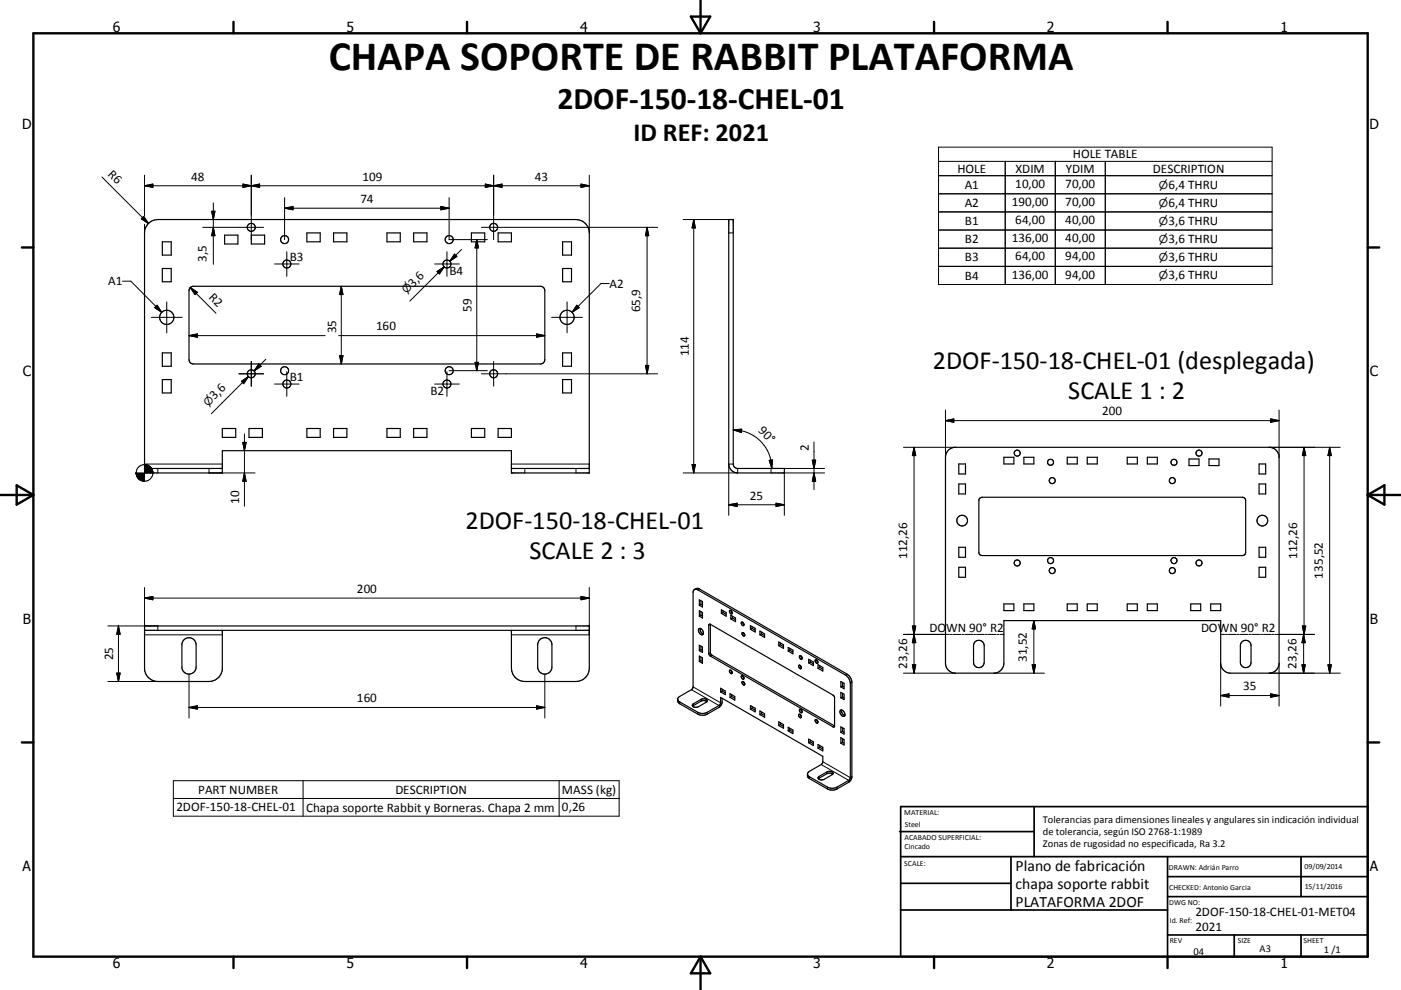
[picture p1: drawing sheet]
<svg xmlns="http://www.w3.org/2000/svg" width="420mm" height="297mm" viewBox="0 0 420 297" stroke-linecap="round" stroke-linejoin="round" font-family="sans-serif">
<g fill="none" stroke="#000" stroke-width=".36">
<path d="M44.3 67.2l1.2-.9 1.8-.4h125.4a4 4 0 0 1 4 4v72h-23.4v-6.7h-86.6v6.7h-23.4v-72l.3-1.4zM48.7 72.5h2.6v4h-2.6zM67.3 70.5h4v2.7h-4zM75.3 70.5h4v2.7h-4zM92 69.9h4v2.6h-4zM100 69.9h4v2.6h-4zM116 69.9h4v2.6h-4zM124 69.9h4v2.6h-4zM141.3 69.9h4v2.6h-4zM149.3 69.9h4v2.6h-4zM168.7 72.5h2.6v4h-2.6zM218.5 65.9h1.3v73.3a1.3 1.3 0 0 0 1.4 1.3h14v1.4h-14a2.67 2.67 0 0 1-2.7-2.7z"/>
<path d="M48.7 80.5h2.6v4h-2.6zM57 86.3l1-.4h104a1.3 1.3 0 0 1 1.3 1.3v20.7a1.3 1.3 0 0 1-1.3 1.3h-104a1.3 1.3 0 0 1-1.3-1.3v-20.7zM168.7 80.5h2.6v4h-2.6zM48.7 113.9h2.6v4h-2.6zM48.7 105.9h2.6v4h-2.6zM168.7 113.9h2.6v4h-2.6zM168.7 105.9h2.6v4h-2.6zM66.7 128.6h4v2.6h-4zM74.7 128.6h4v2.6h-4zM92 128.6h4v2.6h-4zM100 128.6h4v2.6h-4zM116 128.6h4v2.6h-4z"/>
<path d="M124 128.6h4v2.6h-4zM141.3 128.6h4v2.6h-4zM149.3 128.6h4v2.6h-4zM284.3 135.1l1-.7 1.2-.2h94a2.99 2.99 0 0 1 3 3v61.8a3 3 0 0 1-3 3h-11.5a2.99 2.99 0 0 1-3-3v-12.8h-65v12.8a3 3 0 0 1-3 3h-11.5a2.99 2.99 0 0 1-3-3v-61.8l.2-1.2zM287.5 139.2h2v3h-2zM301 137.2h3v2h-3zM307 137.2h3v2h-3zM320 137.2h3v2h-3zM326 137.2h3v2h-3zM338 137.2h3v2h-3zM344 137.2h3v2h-3zM356.5 137.7h3v2h-3z"/>
<path d="M362.5 137.7h3v2h-3zM377.5 139.2h2v3h-2zM43.3 140.5h23.4M153.3 140.5h23.4M287.5 145.2h2v3h-2zM293.7 149.6l.8-.4h78.2l.6 .4 .2 .6-.1 15.7-.3 .6-.6 .2h-78.3l-.4-.2-.3-.6v-15.9zM377.5 145.2h2v3h-2zM208.2 176.9l.6-.4 .9 .2 44.3 25.6a3.4 3.4 0 0 1 1.4 2.1v28.9l-.7 1.3-3.8 2.1a3.2 3.2 0 0 1-2.8 0l-5.4-3.1a1.28 1.28 0 0 1 0-2.2l3.8-2.3 .2-.6v-1.6l-30.7-17.7v1.7l-.3 .7-3.7 2.1a2.95 2.95 0 0 1-2.8 0l-5.4-3.1-.6-.7M209.7 180l.9 .5v1.6l-.9-.5zM287.5 170.2h2v3h-2zM287.5 164.2h2v3h-2zM377.5 170.2h2v3h-2z"/>
<path d="M377.5 164.2h2v3h-2zM43.3 189.1h133.4M55.2 191.9a2.14 2.14 0 0 1 2.3-.4 2.14 2.14 0 0 1 1.3 2v6.6a2.14 2.14 0 0 1-2.1 2.1 2.14 2.14 0 0 1-2.2-2.1l.1-7zM66.7 189.1v11.3a4 4 0 0 1-4 4.1h-15.4a4 4 0 0 1-4-4.1v-12.6h133.4v12.6a4 4 0 0 1-4 4.1h-15.4a4 4 0 0 1-4-4.1v-11.3M161.9 191.9a2.14 2.14 0 0 1 2.3-.4 2.14 2.14 0 0 1 1.3 2v6.6a2.14 2.14 0 0 1-2.2 2.1 2.14 2.14 0 0 1-2.1-2.1v-7zM209.5 188.7a1.12 1.12 0 0 1 1.2 .5 1.12 1.12 0 0 1-.1 1.3 1.33 1.33 0 0 1-1.1-1.8zM209.7 183.2l.9 .6v1.6l-.9-.5zM209.7 193.6l.9 .5v1.6l-.9-.5zM209.7 196.8l.9 .6v1.6l-.9-.5zM209.9 188.5a1.5 1.5 0 0 0 1 1.7M210.2 194.9l.4 .3M210.2 194.9l-.5 .3"/>
<path d="M210.2 180.2v1.1M210.2 183.5v1.1M210.2 193.8v1.1M210.2 197.1v1.1M210.2 184.6l-.5 .3M210.2 184.6l.4 .3M210.2 181.3l-.5 .3M210.2 181.3l.4 .3M210.2 198.2l.4 .3M210.2 198.2l-.5 .3M212.6 187.4l.4-.1 36.9 21.3 .3 .6v8.8l-.4 .1-37-21.3-.3-.8zM213 187.3v8.4l.3 .8 36.9 21.3"/>
<path d="M216.3 183l1.4 .8v1.1l-1.4-.9zM216.8 183.2v.6M216.8 183.8l-.5 .2M216.8 183.8l.9 .5M218.8 183.1a.58 .58 0 0 1 .6 .4 .58 .58 0 0 1-.2 .7l-.4-.5zM219.1 184.6l1.4 .8v1.1l-1.4-.8zM219.1 183.2l.4 .6M219.6 184.9v.5M219.6 185.4l-.5 .3M219.6 185.4l.9 .5M222.5 189.8a.57 .57 0 0 1 .7 .3 .57 .57 0 0 1-.2 .7 .78 .78 0 0 1-.5-1zM222.7 186.7a.49 .49 0 0 0-.5 .5 .49 .49 0 0 0 .5 .5h.3l.1-.3"/>
<path d="M222.7 186.7l.4 .7M222.9 189.8l.4 .7M225 187.7l1.4 .8v1.1l-1.4-.8zM225.5 188v.5M225.5 188.5l.9 .6M225.5 188.5l-.5 .3M227.8 189.3l1.4 .9v1l-1.4-.8zM228.3 190.2l.9 .5M228.3 190.2l-.5 .2M228.3 189.6v.6M233.5 192.6l1.4 .8v1.1l-1.4-.8zM234 192.9v.5"/>
<path d="M234 193.4l-.5 .3M234 193.4l.9 .6M236.3 194.2l1.4 .9v1l-1.4-.8zM236.8 194.5v.6M236.8 195.1l-.5 .2M236.8 195.1l.9 .5M239.5 199.6a.57 .57 0 0 1 .7 .3 .57 .57 0 0 1-.2 .7 .78 .78 0 0 1-.5-1zM239.7 196.8a.57 .57 0 0 1 .7 .3 .57 .57 0 0 1-.2 .7l-.5-.5zM239.9 199.6l.4 .7M240.1 196.8l.4 .6M242.4 197.8l1.5 .8v1.1l-1.5-.8zM242.9 198.6l1 .5"/>
<path d="M242.9 198.6l-.5 .3M242.9 198.1v.5M244.4 198a.58 .58 0 0 1 .7 .3 .58 .58 0 0 1-.2 .7 .79 .79 0 0 1-.5-1zM244.9 198l.3 .7M245.3 199.4l1.4 .8v1.1l-1.4-.8zM245.7 199.7v.5M292.3 192.6a1.61 1.61 0 0 1 1.8-.4 1.61 1.61 0 0 1 1 1.5v5a1.6 1.6 0 0 1-1.6 1.6 1.6 1.6 0 0 1-1.6-1.6v-5zM301 181.2h3v2h-3zM307 181.2h3v2h-3zM320 181.2h3v2h-3zM326 181.2h3v2h-3zM338 181.2h3v2h-3z"/>
<path d="M344 181.2h3v2h-3zM357 181.2h3v2h-3zM363 181.2h3v2h-3zM372.3 192.6a1.6 1.6 0 0 1 1.8-.4 1.6 1.6 0 0 1 1 1.5v5a1.6 1.6 0 0 1-1.6 1.6 1.6 1.6 0 0 1-1.6-1.6v-5zM207.7 211.3l2.5-1.5a1.05 1.05 0 0 1 1.1-.2 1.05 1.05 0 0 1 .7 .8l-2.8 1.7a1.01 1.01 0 0 1-1.6-.7zM211.9 210.5a1.52 1.52 0 0 0-1.7-.2l-2.5 1.6M216 206.5l1.4 .8v1.1l-1.4-.8zM216.5 206.8v.5M216.5 209.5v1.3l-.6 1.1-3.9 2.4a3.2 3.2 0 0 1-2.8 0l-5.4-3.2a1.29 1.29 0 0 1 0-2.2l3.5-2 .5-.8v-28.3a.86 .86 0 0 1 .4-.9 .86 .86 0 0 1 1 .1l44.3 25.5a3.1 3.1 0 0 1 1.4 2.5v28.6l-.3 .4-3.9 2.3-1.4 .2-.9-.2-5.7-3.3-.6-.7M216.5 207.3l-.5 .3M216.5 207.3l.9 .6M218.8 201.1a.58 .58 0 0 1 .6 .3 .58 .58 0 0 1-.2 .7l-.4-.4z"/>
<path d="M218.9 208.1l1.4 .8v1.1l-1.4-.8zM219.1 201.1l.4 .7M219.4 208.4v.5M219.4 208.9l-.5 .3M219.4 208.9l.9 .6M222.3 202.8a.57 .57 0 0 1 .7 .3 .57 .57 0 0 1-.2 .7 .77 .77 0 0 1-.5-1zM222.5 204.5a.59 .59 0 0 1 .7 .3 .59 .59 0 0 1-.2 .7 .79 .79 0 0 1-.5-1zM222.7 202.8l.4 .6M222.9 204.6l.4 .6M225 211.7l1.4 .8v1.1l-1.4-.8zM225.5 211.9v.6M225.5 212.5l-.5 .3"/>
<path d="M225.5 212.5l.9 .5M227.8 213.3l1.4 .8v1.1l-1.4-.8zM228.3 213.6v.5M228.3 214.1l-.5 .3M228.3 214.1l.9 .6M233.5 216.6l1.4 .8v1.1l-1.4-.8zM234 216.8v.6M234 217.4l-.5 .3M234 217.4l.9 .5M236.3 218.2l1.4 .8v1.1l-1.4-.8zM236.8 219l.9 .6M236.8 219l-.5 .3"/>
<path d="M236.8 218.5v.5M239.5 214.3a.59 .59 0 0 1 .6 .3 .59 .59 0 0 1-.1 .7 .79 .79 0 0 1-.5-1zM239.7 212.8a.58 .58 0 0 1 .7 .3 .58 .58 0 0 1-.2 .8l-.5-.7zM239.9 214.3l.4 .7M240.1 212.8l.4 .7M244.4 215.9a.59 .59 0 0 1 .7 .3 .59 .59 0 0 1-.2 .7 .79 .79 0 0 1-.5-1zM244.9 216l.3 .6M245.7 200.2l1 .6M245.7 200.2l-.4 .3M251.9 213.1a1.13 1.13 0 0 1 1.2 .6 1.13 1.13 0 0 1-.1 1.2 1.37 1.37 0 0 1-1.1-1.8zM252.1 204.5l1 .5v1.6l-1-.5zM252.1 207.7l1 .6v1.6l-1-.5z"/>
<path d="M252.1 218.1l1 .5v1.6l-1-.5zM252.3 213a1.52 1.52 0 0 0 1 1.7M252.6 204.7v1.1M252.6 208v1.1M252.6 218.3v1.1M252.6 209.1l.5 .3M252.6 209.1l-.5 .3M252.6 205.8l.5 .3M252.6 205.8l-.5 .3M252.6 219.4l.5 .3M252.6 219.4l-.5 .3M242.4 221.8l1.5 .8v1.1l-1.5-.9z"/>
<path d="M242.9 222v.6M242.9 222.6l-.5 .2M242.9 222.6l1 .5M245.3 223.4l1.4 .8v1.1l-1.4-.8zM245.3 233.2l2.6-1.6a1.08 1.08 0 0 1 1.8 .6l-2.6 1.6a1.08 1.08 0 0 1-1.8-.6zM245.7 223.7v.5M245.7 224.2l-.4 .3M245.7 224.2l1 .5M249.7 232.3a1.63 1.63 0 0 0-1.8-.2l-2.5 1.5M252.1 221.3l1 .6v1.6l-1-.5zM252.6 222.7l.5 .3M252.6 222.7l-.5 .3"/>
<path d="M252.6 221.6v1.1"/>
<circle cx="75.3" cy="68.2" r="1.2"/>
<circle cx="85.3" cy="71.9" r="1.19"/>
<circle cx="86" cy="79.2" r="1.21"/>
<circle cx="134" cy="79.2" r="1.2"/>
<circle cx="134.7" cy="71.9" r="1.2"/>
<circle cx="148" cy="68.2" r="1.21"/>
<circle cx="50" cy="95.2" r="2.13"/>
<circle cx="170" cy="95.2" r="2.13"/>
<circle cx="75.3" cy="112.1" r="1.2"/>
<circle cx="85.3" cy="111.2" r="1.2"/>
<circle cx="86" cy="115.2" r="1.2"/>
<circle cx="134" cy="115.2" r="1.19"/>
<circle cx="134.7" cy="111.2" r="1.21"/>
<circle cx="148" cy="112.1" r="1.2"/>
<circle cx="305" cy="135.9" r=".9"/>
<circle cx="315" cy="138.7" r=".9"/>
<circle cx="352" cy="138.7" r=".9"/>
<circle cx="359.5" cy="135.9" r=".9"/>
<circle cx="288.5" cy="156.2" r="1.61"/>
<circle cx="315.5" cy="144.2" r=".9"/>
<circle cx="351.5" cy="144.2" r=".9"/>
<circle cx="378.5" cy="156.2" r="1.6"/>
<circle cx="305" cy="168.9" r=".89"/>
<circle cx="315" cy="168.2" r=".9"/>
<circle cx="315.5" cy="171.2" r=".9"/>
<circle cx="351.5" cy="171.2" r=".89"/>
<circle cx="352" cy="168.2" r=".9"/>
<circle cx="359.5" cy="168.9" r=".9"/>
</g>
<g fill="none" stroke="#000" stroke-width=".3">
<path d="M30.6 53.1l13.9 14M43.3 55.7h133.4M43.3 55.7l2.5-.5v1zM43.3 52.6v12.2M72.8 55.2l2.5 .5-2.5 .5zM75.3 55.7l2.5-.5v1zM75.3 52.6v19.3M85.3 59.3v12.6M134.7 59.3v12.6h11.4M145.5 55.2l2.5 .5-2.5 .5zM148 52.6v19.3M148 55.7l2.5-.5v1z"/>
<path d="M174.2 55.2l2.5 .5-2.5 .5zM176.7 52.6v17.3M281.4 48.4h100M281.4 52.7h100M281.4 58.1h100M281.4 44.1h100v41.2h-100zM301.4 48.4v36.9M316.4 48.4v36.9M331.4 48.4v36.9M43.1 64.9l1.4 2.2-2.1-1.5zM43.3 67.3v2.6M60.8 68.2h18.2"/>
<path d="M63.5 63.4h.9l-.4 2.5zM64 68.2l.4 2.5h-.9zM64 60.9v18.4M82.3 79.2h7.4M85.3 62.5h49.4M85.3 62.5l2.5-.5v.9zM86 75.5v7.4M130.3 79.2h7.4M132.2 62l2.5 .5-2.5 .4zM134 75.5v7.4M136.3 76.2l.7 .7-2.1 1.5zM138.4 74.8l-3.5 3.6"/>
<path d="M142.9 71.9v39.3M142.9 71.9l.5 2.5h-1zM144.3 68.2h52.9M194 68.2v43.9M194 68.2l.5 2.5h-1zM204.8 65.9h15M208 65.9v76M208 65.9l.5 2.5h-1zM218.5 69.9h1.3M281.4 63.6h100M281.4 69h100M281.4 74.5h100"/>
<path d="M281.4 79.9h100M36.7 84.4h2.5l9.3 9.3M45.4 95.2h9.2M46.4 92.3l.7-.7 1.4 2.1zM50 90.6v9.3M57 86.3l7.7 7.7M57 86.3l2.2 1.4-.7 .7zM58 87.2h.1M58 87.2l.8 .8M102.3 85.9v23.3M102.3 85.9l.5 2.5h-1zM131 81.5l2.2-1.4-1.5 2.1z"/>
<path d="M133.2 80.1l-1.8 1.7M133.2 80.1l-10.4 10.2M165.4 95.2h9.2M170 90.6v9.3M172.9 91.6l.8 .7-2.2 1.4zM182.7 85.1h-2.5l-8.7 8.6M56.7 100.7h40.8M56.7 100.7l2.5-.5v1zM71.6 112.1h7.4M72.4 114.4l2.1-1.4-1.4 2.1zM74.5 113l-1.8 1.8M74.5 113l-11.1 11.1"/>
<path d="M75.3 108.4v7.5M77.6 109.2l.7 .7-2.1 1.4zM79.7 107.8l-3.5 3.5M82.3 115.2h7.4M86 111.5v7.4M101.6 100.7h61.7M101.8 106.7h1l-.5 2.5zM130.3 115.2h7.4M134 111.5v7.4M134.7 111.2h11.4M142.4 108.7h1l-.5 2.5zM144.3 112.1h52.9"/>
<path d="M148 108.4v7.5M160.8 100.2l2.5 .5-2.5 .5zM193.5 109.6h1l-.5 2.5zM43.3 139.2h23.4M72.8 132.7h1l-.5 2.5zM73.3 130.2v21.7M153.3 139.2h23.4M207.5 139.4h1l-.5 2.5zM219.8 139.2h-1.3v15.4M219.8 129a11.7 11.7 0 0 1 8.2 3.4 11.6 11.6 0 0 1 3.4 8.1M219.8 129l2.6-.2-.2 .9zM230.6 138.1l1-.1-.2 2.5z"/>
<path d="M243.5 138.1h1l-.5 2.4zM244 132.6v14.3M270.9 134.2h15.6M274 134.2l.5 2.5h-1zM274 134.2v67.8M283.5 126.2h100M283.5 126.2l2.5-.5v1zM283.5 123v14.2M380.5 134.2h21.3M381 125.7l2.5 .5-2.5 .5zM383.5 123v14.2M391 134.2v56.1"/>
<path d="M391 134.2l.5 2.5h-1zM398.6 134.2l.6 2.5h-1.1zM398.6 134.2v67.8M47.3 140.5v1.4M62.7 140.5v1.4h13.8M73.3 141.9l.5 2.5h-1zM157.3 140.5v1.4M172.7 140.5v1.4M218.5 151.4h16.7M218.5 151.4l2.5-.4v1zM221.2 140.5v1.4h-16.4M232.7 151l2.5 .4-2.5 .6z"/>
<path d="M234.6 140.5h-3.4v1.4M235.2 140.5h12M244 141.9l.5 2.5h-1zM247.2 141.9h-12v12.7M43.3 176.3v14.2h23.4M43.3 179.4l2.5-.5v1zM43.3 179.4h133.4M174.2 178.9l2.5 .5-2.5 .5zM176.7 176.3v14.2h-23.4M209.7 176.7l-.5 .3M32.3 187.8h15v1.3M35.5 187.8l.5 2.5h-1z"/>
<path d="M35.5 187.8v16.7M172.7 187.8v1.3M213 195.7l-.5 .3M213 187.3l-.5 .3M213.5 196.6l-.5 .2M270.9 190.3h13.7M273.5 187.8h1l-1 5h1zM273.5 199.4h1l-.5 2.6zM284.9 190.3h.6M285.8 190.3h2.3M288.4 190.3h.6M289.3 190.3h2.3"/>
<path d="M291.9 190.3h.6M292.8 190.3h2.3M295.4 190.3h.6M296.3 190.3h2.3M298.9 190.3h.6M299.8 190.3h1.2M309.5 199.4h1l-.5 2.6zM310 186.2v15.8M310 186.2l.5 2.5h-1zM366 190.3h1.1M366 199v12.8M367.4 190.3h.6"/>
<path d="M368.3 190.3h2.3M370.9 190.3h.6M371.8 190.3h2.3M374.4 190.3h.6M375.3 190.3h2.3M377.9 190.3h.6M378.8 190.3h2.3M381.4 190.3h.6M382.3 190.3h11.8M383.5 199v12.8M390.3 199.4h1l-.5 2.6zM390.5 187.8h1l-.5 2.5z"/>
<path d="M390.8 190.3v11.7M390.8 190.3l.5 2.5h-1zM398.1 199.4h1.1l-.6 2.6zM32.3 204.5h15M35 201.9h1l-.5 2.6zM56.7 212.2l2.5-.5v1zM56.7 212.2h106.6M56.7 202.2v13.2M160.8 211.7l2.5 .5-2.5 .5zM163.3 202.2v13.2M203.8 210.6v.5M207.3 206.9l8.3 4.8"/>
<path d="M207.8 206.1l8.2 4.8M207.9 211.2v.5M209.2 213.7v.6M210.2 209.8v.5M212 213.7v.6M250.2 217.8l-.4 .3M254 202.3l-.5 .2M255.4 204.7l-.5 .3M270.9 202h15.6M298 202h15.1M366 208.7h17.5M366 208.7l2.5-.5v1z"/>
<path d="M380.5 202h21.3M381 208.2l2.5 .5-2.5 .5zM52 234.2h133.6v10.7h-133.6zM52 239.6h133.6M90.9 234.2v10.7M167.6 234.2v10.7M242.7 233v.6M245.6 232.9v.6M246.2 229.4l8.3 4.7v.6M246.7 228.5l8.2 4.8 .5-.3M247.9 231.6v.5M248.1 236.2v.5"/>
<path d="M250.9 236.2v.5"/>
<circle cx="43.3" cy="141.9" r="2.5"/>
</g>
<g fill="none" stroke="#000" stroke-width=".71">
<path d="M10 10h400v277h-400zM70 6.6v3.4M140 6.6v3.4M207.1 5h5.8l-2.9 5zM210 0v10M280 6.6v3.4M350 6.6v3.4M6.6 74.2h3.4M410 74.2h3.5M0 148.5h10M5 145.6l5 2.9-5 2.9zM410 148.5h10.1"/>
<path d="M410 148.5l5.1-2.9v5.8zM6.6 222.7h3.4M410 222.7h3.5M70 287v3.4M140 287v3.4M210 287v10M210 287l2.9 5h-5.8zM280 287v3.4M350 287v3.4"/>
</g>
<g fill="none" stroke="#000" stroke-width=".51">
<path d="M269.7 249.5h40.3M270 242h140v45h-140zM270 257h140M303.1 257v16M310 242v15M350 257v30M390.1 257v12M270 265h33.1M270 273h80M350 269h60M350 263h60M350 280.5h60"/>
<path d="M370 280.5v6.5M390.1 280.5v6.5"/>
</g>
<g fill="#000" stroke="#000" stroke-width=".3">
<path d="M43.3 55.7l2.5-.5v1zM72.8 55.2l2.5 .5-2.5 .5zM75.3 55.7l2.5-.5v1zM145.5 55.2l2.5 .5-2.5 .5zM148 55.7l2.5-.5v1zM174.2 55.2l2.5 .5-2.5 .5zM43.1 64.9l1.4 2.2-2.1-1.5zM63.5 63.4h.9l-.4 2.5zM64 68.2l.4 2.5h-.9zM85.3 62.5l2.5-.5v.9zM132.2 62l2.5 .5-2.5 .4zM136.3 76.2l.7 .7-2.1 1.5z"/>
<path d="M142.9 71.9l.5 2.5h-1zM194 68.2l.5 2.5h-1zM208 65.9l.5 2.5h-1zM46.4 92.3l.7-.7 1.4 2.1zM57 86.3l2.2 1.4-.7 .7zM102.3 85.9l.5 2.5h-1zM131 81.5l2.2-1.4-1.5 2.1zM172.9 91.6l.8 .7-2.2 1.4zM56.7 100.7l2.5-.5v1zM72.4 114.4l2.1-1.4-1.4 2.1zM77.6 109.2l.7 .7-2.1 1.4zM101.8 106.7h1l-.5 2.5z"/>
<path d="M142.4 108.7h1l-.5 2.5zM160.8 100.2l2.5 .5-2.5 .5zM193.5 109.6h1l-.5 2.5zM72.8 132.7h1l-.5 2.5zM207.5 139.4h1l-.5 2.5zM219.8 129l2.6-.2-.2 .9zM230.6 138.1l1-.1-.2 2.5zM243.5 138.1h1l-.5 2.4zM274 134.2l.5 2.5h-1zM283.5 126.2l2.5-.5v1zM381 125.7l2.5 .5-2.5 .5zM391 134.2l.5 2.5h-1z"/>
<path d="M398.6 134.2l.6 2.5h-1.1zM40.8 141.9l.1 .7zM40.8 141.9l.2 1zM40.8 141.9l.4 1.3zM40.8 141.9l.6 1.6zM40.8 141.9l.9 1.9zM40.8 141.9l1.2 2.1zM40.8 141.9l1.5 2.3-.3-.2zM40.8 141.9l1.8 2.4-.3-.1zM40.8 141.9l2.2 2.5-.4-.1zM40.8 141.9l2.5 2.5h-.3zM43.3 139.4l2.5 2.5h-2.5z"/>
<path d="M40.8 141.9h2.5v2.5zM45.7 141.2l.1 .7zM45.6 140.8l.2 1.1zM45.4 140.5l.4 1.4zM45.2 140.2l.6 1.7zM45 140l.8 1.9zM44.7 139.8l1.1 2.1zM44.4 139.6l.3 .2 1.1 2.1zM44 139.5l.4 .1 1.4 2.3zM43.7 139.4l.3 .1 1.8 2.4zM43.3 139.4h.4l2.1 2.5zM73.3 141.9l.5 2.5h-1z"/>
<path d="M218.5 151.4l2.5-.4v1zM232.7 151l2.5 .4-2.5 .6zM244 141.9l.5 2.5h-1zM43.3 179.4l2.5-.5v1zM174.2 178.9l2.5 .5-2.5 .5zM35.5 187.8l.5 2.5h-1zM273.5 199.4h1l-.5 2.6zM273.5 187.8h1l-.5 2.5zM274 190.3l.5 2.5h-1zM309.5 199.4h1l-.5 2.6zM310 186.2l.5 2.5h-1zM390.3 199.4h1l-.5 2.6z"/>
<path d="M390.5 187.8h1l-.5 2.5zM390.8 190.3l.5 2.5h-1zM398.1 199.4h1.1l-.6 2.6zM35 201.9h1l-.5 2.6zM56.7 212.2l2.5-.5v1zM160.8 211.7l2.5 .5-2.5 .5zM366 208.7l2.5-.5v1zM381 208.2l2.5 .5-2.5 .5z"/>
</g>
<text font-size="12.6" x="98.6" y="20.9">CHAPA SOPORTE DE RABBIT PLATAFORMA</text>
<text font-size="9.4" x="167.1" y="32.7">2DOF-150-18-CHEL-01</text>
<g font-size="7.9">
<text x="189.9" y="42.2">ID REF: 2021</text>
<text x="279.7" y="110.8">2DOF-150-18-CHEL-01 (desplegada)</text>
<text x="320.3" y="119.8">SCALE 1 : 2</text>
<text x="139.5" y="158.7">2DOF-150-18-CHEL-01</text>
<text x="158.7" y="167.7">SCALE 2 : 3</text>
</g>
<g font-size="4.7">
<text x="304.5" y="261.2">Plano de fabricación</text>
<text x="304.5" y="266.6">chapa soporte rabbit</text>
<text x="304.5" y="272">PLATAFORMA 2DOF</text>
</g>
<g font-size="4.2">
<text x="33.9" y="9.6">6</text>
<text x="103.9" y="9.6">5</text>
<text x="173.9" y="9.6">4</text>
<text x="243.8" y="9.6">3</text>
<text x="313.9" y="9.6">2</text>
<text x="383.9" y="9.6">1</text>
<text x="6.7" y="38.7">D</text>
<text x="410.5" y="38.7">D</text>
<text x="6.9" y="112.9">C</text>
<text x="410.7" y="112.9">C</text>
<text x="6.9" y="187.1">B</text>
<text x="410.7" y="187.1">B</text>
<text x="6.8" y="261.4">A</text>
<text x="410.7" y="261.4">A</text>
<text x="33.9" y="290.4">6</text>
<text x="103.9" y="290.4">5</text>
<text x="173.9" y="290.4">4</text>
<text x="243.8" y="290.4">3</text>
<text x="313.9" y="290.4">2</text>
<text x="383.9" y="290.4">1</text>
</g>
<g font-size="3.9">
<text x="321.6" y="47.5">HOLE TABLE</text>
<text x="32.2" y="52.5" transform="rotate(45 32.2 52.5)">R6</text>
<text x="287" y="51.8">HOLE</text>
<text x="304.5" y="51.8">XDIM</text>
<text x="319.5" y="51.8">YDIM</text>
<text x="345.6" y="51.8">DESCRIPTION</text>
<text x="57.3" y="54.2">48</text>
<text x="108.7" y="54.2">109</text>
<text x="160.4" y="54.2">43</text>
<text x="289.2" y="56.6">A1</text>
<text x="304.4" y="56.4">10,00</text>
<text x="319.4" y="56.4">70,00</text>
<text x="350.4" y="56.6">6,4 THRU</text>
<text x="108" y="61">74</text>
<text x="289.2" y="62.1">A2</text>
<text x="303.4" y="61.9">190,00</text>
<text x="319.4" y="61.9">70,00</text>
<text x="350.4" y="62.1">6,4 THRU</text>
<text x="289.3" y="67.6">B1</text>
<text x="304.4" y="67.3">64,00</text>
<text x="319.4" y="67.3">40,00</text>
<text x="350.4" y="67.5">3,6 THRU</text>
<text x="289.3" y="73">B2</text>
<text x="303.4" y="72.7">136,00</text>
<text x="319.4" y="72.7">40,00</text>
<text x="350.4" y="73">3,6 THRU</text>
<text x="61.9" y="78.6" transform="rotate(-90 61.9 78.6)">3,5</text>
<text x="86.9" y="78.3">B3</text>
<text x="134.8" y="82.6">B4</text>
<text x="289.3" y="78.4">B3</text>
<text x="289.3" y="83.9">B4</text>
<text x="303.4" y="83.7">136,00</text>
<text x="304.4" y="78.1">64,00</text>
<text x="319.4" y="78.1">94,00</text>
<text x="319.4" y="83.7">94,00</text>
<text x="350.4" y="78.4">3,6 THRU</text>
<text x="350.4" y="83.8">3,6 THRU</text>
<text x="32.4" y="85.6">A1</text>
<text x="62.4" y="89.4" transform="rotate(45 62.4 89.4)">R2</text>
<text x="123.9" y="86.4" transform="rotate(-45 123.9 86.4)">3,6</text>
<text x="182.7" y="86.4">A2</text>
<text x="141.4" y="93.6" transform="rotate(-90 141.4 93.6)">59</text>
<text x="191.9" y="93.6" transform="rotate(-90 191.9 93.6)">65,9</text>
<text x="100.8" y="100" transform="rotate(-90 100.8 100)">35</text>
<text x="112.8" y="99.1">160</text>
<text x="206.5" y="106.8" transform="rotate(-90 206.5 106.8)">114</text>
<text x="86.9" y="114.4">B1</text>
<text x="129" y="118.6">B2</text>
<text x="64.3" y="120.1" transform="rotate(-45 64.3 120.1)">3,6</text>
<text x="330.5" y="124.6">200</text>
<text x="227.2" y="129.4" transform="rotate(45 227.2 129.4)">90°</text>
<text x="242.5" y="135.4" transform="rotate(-90 242.5 135.4)">2</text>
<text x="224.8" y="149.9">25</text>
<text x="71.7" y="151.1" transform="rotate(-90 71.7 151.1)">10</text>
<text x="271.9" y="167.7" transform="rotate(-90 271.9 167.7)">112,26</text>
<text x="388.9" y="167.7" transform="rotate(-90 388.9 167.7)">112,26</text>
<text x="396.6" y="173.6" transform="rotate(-90 396.6 173.6)">135,52</text>
<text x="107" y="177.9">200</text>
<text x="278.6" y="189.5">DO</text>
<text x="283.6" y="189.5">WN 90° R2</text>
<text x="360.1" y="189.5">DOWN 90° R2</text>
<text x="34" y="198.1" transform="rotate(-90 34 198.1)">25</text>
<text x="271.9" y="200.7" transform="rotate(-90 271.9 200.7)">23,26</text>
<text x="307.8" y="198.5" transform="rotate(-90 307.8 198.5)">31,52</text>
<text x="388.7" y="200.7" transform="rotate(-90 388.7 200.7)">23,26</text>
<text x="372.7" y="207.1">35</text>
<text x="107" y="210.7">160</text>
<text x="59.4" y="238.2">PART NUMBER</text>
<text x="118.5" y="238.2">DESCRIPTION</text>
<text x="168.5" y="238.3">MASS (kg)</text>
<text x="52.9" y="243.4">2DOF-150-18-CHEL-01</text>
<text x="91.8" y="243.5">Chapa soporte Rabbit y Borneras. Chapa 2 mm</text>
<text x="168.5" y="243.4">0,26</text>
<text x="358.4" y="274.9">2DOF-150-18-CHEL-01-MET04</text>
<text x="358.4" y="279.4">2021</text>
</g>
<g font-size="3.3">
<text x="347.5" y="56.6">⌀</text>
<text x="347.5" y="62.1">⌀</text>
<text x="347.5" y="67.5">⌀</text>
<text x="347.5" y="73">⌀</text>
<text x="347.5" y="78.4">⌀</text>
<text x="347.5" y="83.8">⌀</text>
<text x="121.9" y="88.3" transform="rotate(-45 121.9 88.3)">⌀</text>
<text x="62.4" y="122.1" transform="rotate(-45 62.4 122.1)">⌀</text>
</g>
<g font-size="3.1">
<text x="312.7" y="246.8">Tolerancias para dimensiones lineales y angulares sin indicación individual</text>
<text x="312.7" y="250.4">de tolerancia, según ISO 2768-1:1989</text>
<text x="312.7" y="254">Zonas de rugosidad no especificada, Ra 3.2</text>
<text x="357.8" y="286.5">04</text>
<text x="377.6" y="285.6">A3</text>
<text x="396.9" y="285.9">1 /1</text>
</g>
<g font-size="2.4">
<text x="271.1" y="244.4">MATERIAL:</text>
<text x="271.2" y="252">ACABADO SUPERFICIAL:</text>
<text x="271.3" y="248">Steel</text>
<text x="271.2" y="254.7">Cincado</text>
<text x="271.1" y="259.7">SCALE:</text>
<text x="350.4" y="260.9">DRAWN: Adrián Parro</text>
<text x="391.1" y="260.6">09/09/2014</text>
<text x="350.5" y="267">CHECKED: Antonio Garcia</text>
<text x="391.2" y="266.7">15/11/2016</text>
<text x="350.5" y="271.4">DWG NO:</text>
<text x="350.7" y="276.9">Id. Ref:</text>
<text x="350.7" y="282.8">REV</text>
<text x="371.1" y="282.9">SIZE</text>
<text x="390.8" y="283">SHEET</text>
</g>
</svg>
